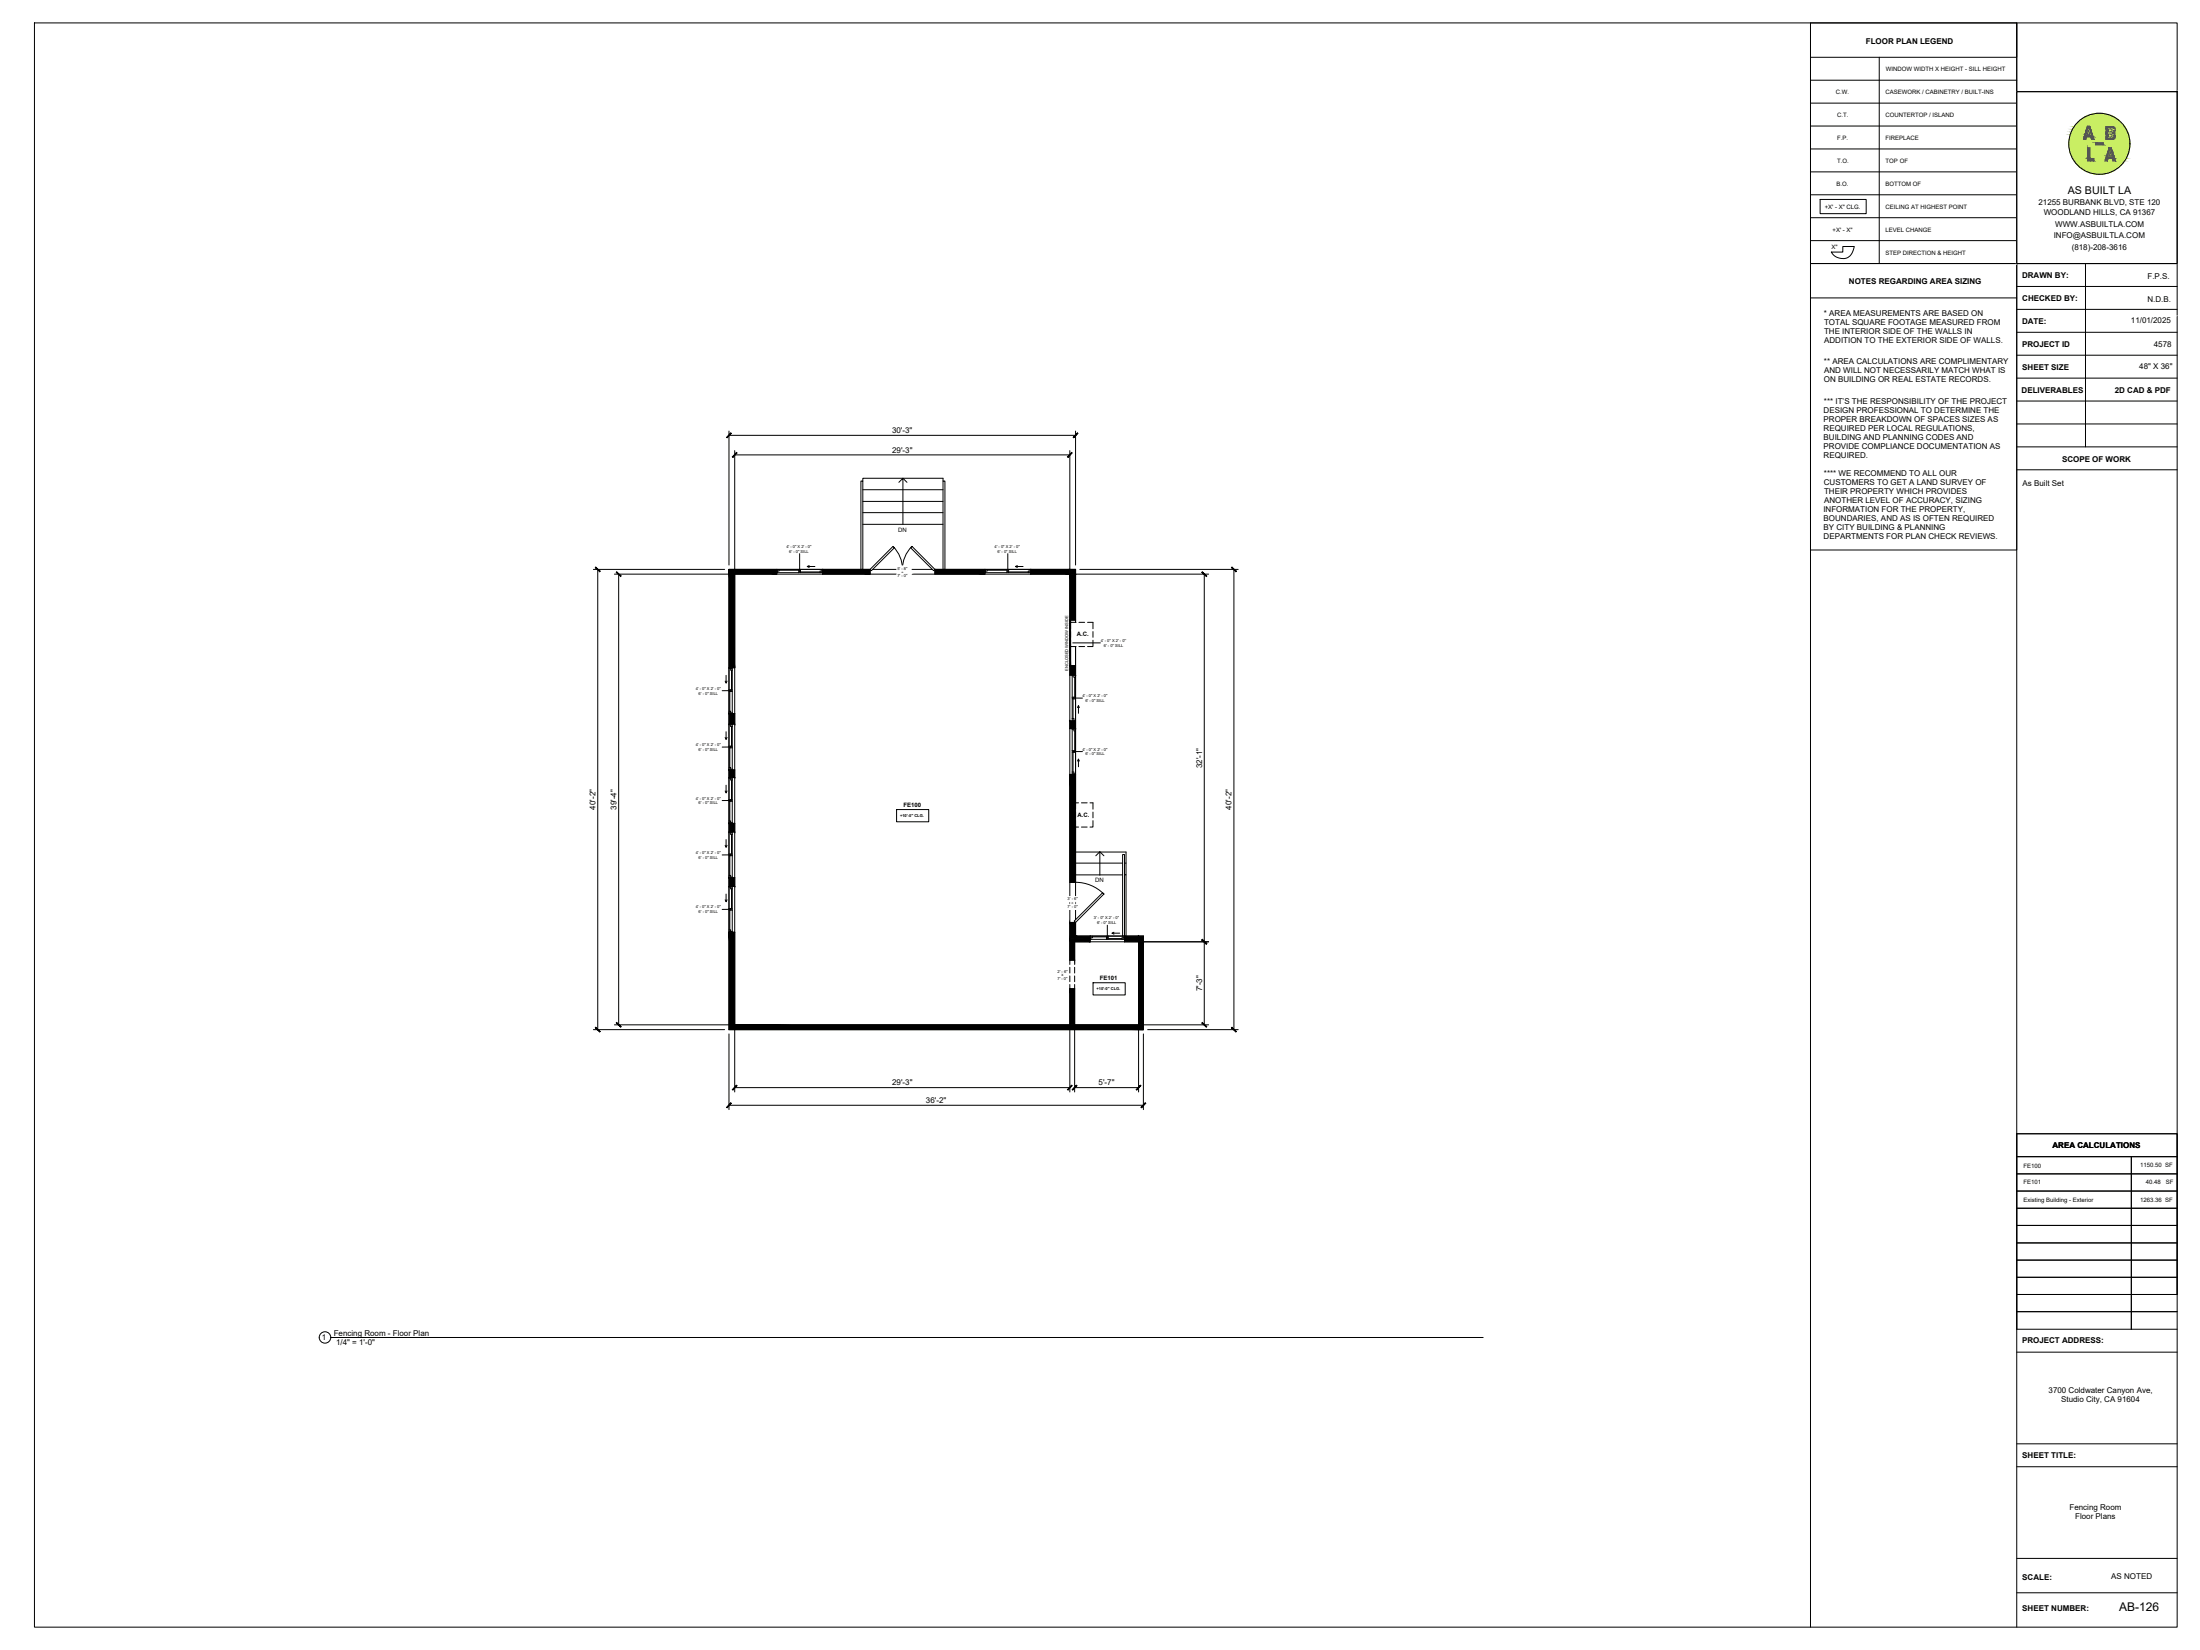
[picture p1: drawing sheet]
<svg xmlns="http://www.w3.org/2000/svg" width="1219mm" height="914mm" viewBox="0 0 1219 914" stroke-linecap="round" stroke-linejoin="round" font-family="sans-serif">
<!-- layer: A-HATCH -->
<g fill="#000" stroke="#000" stroke-width=".55">
<path d="M404 316l3 54v-54zM404 316l3 54h-3z"/>
<path d="M407 316l23 2v-2zM407 316l23 2h-23z"/>
<path d="M456 316l26 2v-2zM456 316l26 2h-26z"/>
<path d="M518 316l28 2v-2zM518 316l28 2h-28z"/>
<path d="M571 316l22 2v-2zM571 316l22 2h-22z"/>
<path d="M593 316l3 2v-2zM593 316l3 2h-3z"/>
<path d="M593 318l3 26v-26zM593 318l3 26h-3z"/>
<path d="M593 344v25v-25zM593 344v25z"/>
<path d="M593 369l3 5v-5zM593 369l3 5h-3z"/>
<path d="M404 395l3 6v-6zM404 395l3 6h-3z"/>
<path d="M593 400l3 4v-4zM593 400l3 4h-3z"/>
<path d="M404 427l3 4v-4zM404 427l3 4h-3z"/>
<path d="M593 429l3 60v-60zM593 429l3 60h-3z"/>
<path d="M404 456l3 5v-5zM404 456l3 5h-3z"/>
<path d="M404 486l3 5v-5zM404 486l3 5h-3z"/>
<path d="M404 517l3 54v-54zM404 517l3 54h-3z"/>
<path d="M593 511l3 9v-9zM593 511l3 9h-3z"/>
<path d="M596 519l8 1v-1zM596 519l8 1h-8z"/>
<path d="M623 519l8 3v-3zM623 519l8 3h-8z"/>
<path d="M631 519l3 3v-3zM631 519l3 3h-3z"/>
<path d="M593 520l3 12v-12zM593 520l3 12h-3z"/>
<path d="M596 520l8 2v-2zM596 520l8 2h-8z"/>
<path d="M631 522l3 46v-46zM631 522l3 46h-3z"/>
<path d="M593 548l3 20v-20zM593 548l3 20h-3z"/>
<path d="M407 568l227 3v-3zM407 568l227 3h-227z"/>
</g>
<!-- layer: A-WALL -->
<g fill="none" stroke="#000" stroke-width=".59">
<path d="M430 316h-26v54M430 318h-23v52M456 316h21M478 316h4v2h-26M523 316h-5v2h28M524 316h22M571 318h22v26M571 316h25v28h-3M593 369v5M593 369h3v5M404 395v6M407 395v6"/>
<path d="M593 400v4M596 400v4M404 427v4M407 427v4M593 429v60h3v-31M596 429v16M404 456v5M407 456v5M404 486v5M407 486v5M404 517v54h230v-52h-11M407 517v51h186v-20"/>
<path d="M604 519h-8v-8h-3v21M604 522h-8v10M623 522h8v46h-35v-20"/>
</g>
<path d="M482 318h36M484 316h33M596 344v1M596 358v11M596 489v21" fill="none" stroke="#000" stroke-width=".55"/>
<!-- layer: A-FLOR -->
<path d="M478 267v-2h45v2M478 271h45M478 278h45M478 284h45M478 291h45M596 472h28v13h-1M596 478h26M623 478h1M593 489v22M596 485h26M624 485v34" fill="none" stroke="#000" stroke-width=".55"/>
<!-- layer: A-DETAIL-1 -->
<path d="M593 532v3M593 536v3M596 532v3M596 536v3M593 541v3M593 546v2M596 541v3M596 546v2" fill="none" stroke="#000" stroke-width=".55"/>
<!-- layer: A-DETAIL-3 -->
<g fill="none" stroke="#000" stroke-width=".55">
<path d="M1003 13h115v133h-115zM1003 13v889M1118 13v19h-115M1041 32v114M1003 44h115M1003 57h115M1003 70h115M1003 83h115M1003 95h115M1003 108h115M1003 121h115M1003 133h115"/>
<path d="M1003 146h115v159h-115zM1003 165h115M498 267l2-2v26M500 265l3 2M594 356h16M607 474l3-2v13M610 472l2 2M593 532h3M593 548h3M1207 717v-89h-89v109"/>
</g>
<!-- layer: A-GLAZ -->
<g fill="none" stroke="#000" stroke-width=".55">
<path d="M430 317h13M431 316h1h-2v2M431 316v1M432 316h11M443 316h1M444 316v1h-1M444 316h-1v1M444 317h12M444 316h12v2M444 317h10M455 316h-1v1M455 316v1"/>
<path d="M546 317h12M546 316h1h-1v2M546 316v1M547 316h11M558 316h1M559 316v1h-1M559 316h-1v1M559 316h12v2M559 317h12M559 317h11M571 316h-1v1M571 316v1"/>
<path d="M404 370h2M405 370v1h1M405 371v11M406 370v12M407 370h-3v12M593 374h3v1h-1M594 374v12M594 375h2M596 375v11M404 382h2v1M404 382v1h2M404 383v11"/>
<path d="M404 395h2M405 395v-1h-1v1h3M405 382v1M406 383v12M594 386v1h2M594 386h2v1M594 387v13M594 398h1v1M594 399h2M595 387v11M595 386v1M596 387v13h-3"/>
<path d="M404 414h2M404 414v11M404 402h2M405 402v1h1M405 414h.1M405 403v11M406 401v13M406 414v13M407 401h-3v13M593 404h3v1h-1v-1M594 416v1h2M594 416h2v1"/>
<path d="M594 404v12M594 417v12M594 404h2M595 417v11M595 416v1M596 405v11M596 417v12h-3M404 426h2M404 431h2M405 426v-1h-1v2h3M405 431v1h1M405 432v11"/>
<path d="M406 431v12M407 431h-3v12M594 428h1v1M594 429h2M404 443h2v1M404 443v1h2M404 444v11M404 456h2M405 456v-1h-1v1h3M405 443v1M406 444v12M404 473h2v1"/>
<path d="M404 473v1h2M404 474v11M404 461h2M405 461v1h1M405 473v1M405 462v11M406 461v12M406 474v12M407 461h-3v12M404 486h2M404 492h2M405 486v-1h-1v1h3"/>
<path d="M405 492v1h1M405 493v10M406 491v12M407 491h-3v12M404 503h2v1M404 503v1h2M404 504v11M404 516h2M405 516v-1h-1v2h3M405 503v1M406 504v13M605 520v-1h-1v3"/>
<path d="M605 519v2M605 519h8M613 520h1M614 519v2h-1M614 519h-1v2M614 519h8M623 520h-1v1M623 519v2M623 519v3M604 521h9M614 521h9M614 520h8"/>
</g>
<!-- layer: A-WINDOWS -->
<g fill="none" stroke="#000" stroke-width=".55">
<path d="M430 318h26M430 316h26M447 314h5M448 313l-1 1h1M546 318h25M546 316h25M563 314h4M564 313l-1 1h1M593 344h3v1M596 358v11h-3M402 377v2l1-2M402 374v5"/>
<path d="M404 370v25M407 370v25M593 374v26M596 374v26M597 392l1-1v1M598 391v4M402 409v1l1-1M402 406v4M404 401v26M407 401v26M593 404v25M596 404v25"/>
<path d="M402 438v1l1-1M402 435v4M404 431v25M407 431v25M597 422l1-1v1M598 421v4M402 468v2l1-2M402 465v5M404 461v25M407 461v25M402 499v1l1-1M402 495v5"/>
<path d="M404 491v26M407 491v26M604 519h18M616 517h5M617 517h-1l1 1M604 522h19"/>
</g>
<!-- layer: A-DOOR -->
<path d="M495 303l1 1-13 12h-1zM495 303a18 18 0 0 1 5 13M505 304v-1l13 13h-1zM505 303a18 18 0 0 0-5 13M596 489a22 22 0 0 1 16 6M595 510l16-15h1l-16 16z" fill="none" stroke="#000" stroke-width=".55"/>
<!-- layer: A-DETL-THIN -->
<path d="M477 267h1v49h-1zM523 267h1v49h-1zM593 345v-1v25v-11M622 474h1v45h-1z" fill="none" stroke="#000" stroke-width=".55"/>
<!-- layer: A-HIDDEN -->
<g fill="none" stroke="#000" stroke-width=".55">
<path d="M593 355v3h3M593 350v3M596 345h-3v3M598 345h3M598 358h3M603 345h3v3M606 355v3h-3M606 350v3M596 455v3h2M596 450v3M598 445h-2v3M599 445h3"/>
<path d="M599 458h3M604 445h2v3M606 455v3h-2M606 450v3"/>
</g>
<!-- layer: A-ANNO-DIMS -->
<g fill="none" stroke="#000" stroke-width=".55">
<path d="M404 239v74M596 239v74M404 241h192M407 250v66M407 252h186M593 250v66M329 316h73M331 316v255M340 318h65M343 318v250M595 318h75M598 316h88"/>
<path d="M667 318v250M684 316v255M633 522h37M329 571h73M340 568h65M404 573v42M407 570v35M593 570v35M596 570v35M631 570v35M633 568h37M634 573v42"/>
<path d="M636 571h50M404 613h230M407 603h186M596 603h35"/>
</g>
<!-- layer: 0 -->
<g fill="#000" stroke="#000" stroke-width=".55">
<path d="M405 240l-2 3zM405 240l-2 3z"/>
<path d="M408 251l-2 2zM408 251l-2 2z"/>
<path d="M592 253l2-2zM594 251l-2 2z"/>
<path d="M595 242l2-2zM597 240l-2 3z"/>
<path d="M330 314l3 3zM330 314l3 3z"/>
<path d="M342 317l2 2zM342 317l2 2z"/>
<path d="M666 317l3 2zM666 317l3 2z"/>
<path d="M682 314l3 3zM682 314l3 3z"/>
<path d="M666 521l3 2zM666 521l3 2z"/>
<path d="M666 521l3 2zM666 521l3 2z"/>
<path d="M330 569l3 3zM330 570l3 2z"/>
<path d="M342 567l2 2zM342 567l2 2z"/>
<path d="M666 567l3 2zM666 567l3 2z"/>
<path d="M683 569l2 3zM682 570l3 2z"/>
<path d="M405 611l-2 3zM405 611l-2 3z"/>
<path d="M408 601l-2 3zM408 601l-2 3z"/>
<path d="M592 604l2-3zM594 601l-2 3z"/>
<path d="M597 601l-3 3zM594 604l3-3z"/>
<path d="M630 604l2-3zM632 601l-2 3z"/>
<path d="M632 614l3-3zM635 611l-2 3z"/>
</g>
<!-- layer: A-ANNO -->
<g fill="none" stroke="#000" stroke-width=".55">
<path d="M1009 111h25v7h-25zM443 307v10M559 307v10M406 383h-6M594 387h6M406 414h-6M594 416l6 1M406 444h-6M497 449h18v6h-18zM406 474h-6M406 504h-6M614 513v7"/>
<path d="M606 545h18v6h-18z"/>
<circle cx="180" cy="741" r="3"/>
</g>
<g fill="#fff" stroke="#fff" stroke-width=".55">
<path d="M593 499v3l3-3zM596 499v3h-3z"/>
<path d="M591 497v3l8-3zM591 500l8-3v3z"/>
<path d="M591 501v3l8-3zM591 504l8-3v3z"/>
<path d="M499 316v2l2-2zM501 316v2h-2z"/>
<path d="M497 314v3l8-3zM497 317l8-3v3z"/>
<path d="M497 318v3l8-3zM497 321l8-3v3z"/>
</g>
<!-- layer: A-DETAIL-2 -->
<path d="M1015 140h6v-3h7a7 7 0 0 1-6 6 7 7 0 0 1-7-3zM1118 641h89M1118 651h89M1181 641v96M1118 660h89M1118 670h89M1118 679h89M1118 689h89M1118 698h89M1118 708h89M1118 717h89M1118 727h89" fill="none" stroke="#000" stroke-width=".55"/>
<!-- layer: A-COLS -->
<path d="M183 741h639" fill="none" stroke="#000" stroke-width=".55"/>
<!-- layer: A-TB -->
<g fill="#fff" stroke="#fff" stroke-width=".55">
<path d="M1120 150v6l33-6zM1120 156l33-6v6z"/>
<path d="M1120 163v6l39-6zM1120 169l39-6v6z"/>
<path d="M1120 176v5l18-5zM1120 181l18-5v5z"/>
<path d="M1120 804v6l38-6zM1120 810l38-6v6z"/>
<path d="M1120 871v6l21-6zM1120 877l21-6v6z"/>
<path d="M1120 889v6l46-6zM1120 895l46-6v6z"/>
<path d="M1120 740v6l56-6zM1120 746l56-6v6z"/>
<path d="M1142 252v6l48-6zM1142 258l48-6v6z"/>
<path d="M1169 871v6l29-6zM1169 877l29-6v6z"/>
<path d="M1120 188v6l34-6zM1120 194l34-6v6z"/>
<path d="M1120 201v6l33-6zM1120 207l33-6v6z"/>
<path d="M1185 201v6l24-6zM1185 207l24-6v6z"/>
<path d="M1181 175v6l24-6zM1181 181l24-6v6z"/>
</g>
<g fill="none" stroke="#000" stroke-width=".55">
<path d="M19 13h1188v889h-1188zM1118 13v889M1118 159h89M1118 146h89M1156 146v102M1118 171h89M1118 197h89M1118 184h89M1118 210h89M1118 235h89M1118 222h89M1118 248h89"/>
<path d="M1118 260h89M1118 737h89M1118 749h89M1118 813h89M1118 800h89M1118 864h89M1118 883h89"/>
</g>
<!-- layer: 0 -->
<path d="M1125 15h76v31h-76zM1207 51v95" fill="none" stroke="#fff" stroke-width=".55"/>
<g fill="#fff" stroke="#fff" stroke-width=".55">
<path d="M1118 51v95l89-95zM1207 51v95h-89z"/>
<path d="M1118 51v95l89-95zM1207 51v95h-89z"/>
</g>
<g fill="none" stroke="#000" stroke-width=".55">
<path d="M1118 51h89v95h-89z"/>
<circle cx="1163" cy="80" r="17"/>
</g>
<!-- layer: A-HATCH -->
<g fill="#c9ee63" stroke="#c9ee63" stroke-width=".55">
<path d="M1162 63h3z"/>
<path d="M1158 88h2z"/>
<path d="M1160 96h7z"/>
<path d="M1169 84l1 2h-1z"/>
<path d="M1162 63h5zM1160 63h7z"/>
<path d="M1160 63l8 1zM1159 64l1-1 8 1z"/>
<path d="M1159 64h11h-2zM1157 64h2h11z"/>
<path d="M1157 64l14 1-1-1zM1155 65l2-1 14 1z"/>
<path d="M1155 65l18 1-2-1zM1154 66l1-1 18 1z"/>
<path d="M1154 66l20 1-1-1zM1153 67l1-1 20 1z"/>
<path d="M1153 67l22 1-1-1zM1151 68l2-1 22 1z"/>
<path d="M1151 68l26 1-2-1zM1151 68l26 1h-27z"/>
<path d="M1150 69l27 1v-1zM1150 69l27 1h-27z"/>
<path d="M1158 70h19zM1158 70h19z"/>
<path d="M1170 70h7zM1170 70h7z"/>
<path d="M1171 70h7zM1171 70h7z"/>
<path d="M1171 70h7zM1171 70h7z"/>
<path d="M1150 70h7zM1150 70h7z"/>
<path d="M1171 70h7zM1171 70h7z"/>
<path d="M1171 70l7 1zM1171 70l7 1z"/>
<path d="M1171 71h7zM1171 71h7z"/>
<path d="M1172 71h6zM1172 71h6z"/>
<path d="M1172 71h6zM1172 71h6z"/>
<path d="M1172 71l6 1zM1172 71l6 1z"/>
<path d="M1149 70l7 2 1-2zM1149 70l7 2h-7z"/>
<path d="M1172 72h6zM1172 72h6z"/>
<path d="M1172 72h7zM1172 72h7z"/>
<path d="M1172 72h7zM1172 72h7z"/>
<path d="M1172 72l7 1zM1172 72l7 1z"/>
<path d="M1172 73h7zM1172 73h7z"/>
<path d="M1172 73h7zM1172 73h7z"/>
<path d="M1149 72l7 1v-1zM1149 72l7 1h-8z"/>
<path d="M1171 73h8zM1171 73h8z"/>
<path d="M1171 73h8zM1171 73h8z"/>
<path d="M1171 73l8 1zM1171 74h8z"/>
<path d="M1171 74h8zM1171 74h8z"/>
<path d="M1171 74h8zM1170 74h9z"/>
<path d="M1170 74h9zM1170 74h9z"/>
<path d="M1171 74h8zM1171 74h8z"/>
<path d="M1171 74h8zM1171 74h8z"/>
<path d="M1171 74h8zM1171 74h8z"/>
<path d="M1171 74h9zM1171 74h9z"/>
<path d="M1172 74l8 1zM1172 74l8 1z"/>
<path d="M1172 75h8zM1172 75h8z"/>
<path d="M1148 73l7 2 1-2zM1148 73l7 2h-8z"/>
<path d="M1172 75h8zM1172 75h8z"/>
<path d="M1172 75h8zM1172 75h8z"/>
<path d="M1172 75l8 1zM1172 75l8 1z"/>
<path d="M1172 76h8zM1172 76h8z"/>
<path d="M1172 76h8zM1172 76h8z"/>
<path d="M1172 76h8zM1172 76h8z"/>
<path d="M1147 75l8 1v-1zM1147 75l8 1h-8z"/>
<path d="M1172 76l8 1zM1172 76l8 1z"/>
<path d="M1172 77h8zM1171 77h9z"/>
<path d="M1171 77h9zM1171 77h9z"/>
<path d="M1158 70l9 7v-7zM1158 70l9 7h-7z"/>
<path d="M1156 76l3 1v-1zM1156 76l3 1h-3z"/>
<path d="M1147 76l8 1v-1zM1147 76l8 1h-8z"/>
<path d="M1171 77h9zM1171 77h9z"/>
<path d="M1171 77h9zM1171 77h9z"/>
<path d="M1171 77h9zM1170 77h10z"/>
<path d="M1147 77h20zM1147 77h20z"/>
<path d="M1147 77l33 1v-1zM1147 77l33 1h-33z"/>
<path d="M1147 78l33 1v-1zM1147 78l33 1h-33z"/>
<path d="M1166 79l14 1v-1zM1166 79l14 1h-14z"/>
<path d="M1147 79l14 1v-1zM1147 79l14 1h-14z"/>
<path d="M1166 80h14zM1166 80h14h-14z"/>
<path d="M1147 80h14zM1147 80h14h-14z"/>
<path d="M1147 80l33 1v-1zM1147 80l33 1h-33z"/>
<path d="M1147 81l33 1v-1zM1147 81l33 1h-33z"/>
<path d="M1170 82l10 1v-1zM1170 82l10 1h-10z"/>
<path d="M1147 82l10 1v-1zM1147 82l10 1h-10z"/>
<path d="M1170 83l10 2v-2zM1170 83l10 2h-9z"/>
<path d="M1147 83l10 2v-2zM1147 83l10 2h-10z"/>
<path d="M1171 85l8 1 1-1zM1171 85l8 1h-8z"/>
<path d="M1147 85l10 1v-1zM1147 85l10 1h-9z"/>
<path d="M1171 86l7 2 1-2zM1171 86l7 2h-6z"/>
<path d="M1148 86l9 2v-2zM1148 86l9 2h-8z"/>
<path d="M1158 82l9 6 2-6zM1158 82l9 6h-9z"/>
<path d="M1172 88l6 1v-1zM1172 88l6 1h-6z"/>
<path d="M1149 88l8 1v-1zM1149 88l8 1h-8z"/>
<path d="M1172 89h6zM1172 89h6z"/>
<path d="M1168 88l3 1v-1zM1168 88l3 1h-3z"/>
<path d="M1160 88l7 1v-1zM1160 88l7 1h-7z"/>
<path d="M1149 89h8zM1149 89h8z"/>
<path d="M1149 89l28 1 1-1zM1149 89l28 1h-27z"/>
<path d="M1150 90l25 2 2-2zM1150 90l25 2h-24z"/>
<path d="M1151 92l23 1 1-1zM1151 92l23 1h-21z"/>
<path d="M1153 93l20 1 1-1zM1153 93l20 1h-19z"/>
<path d="M1154 94l17 1 2-1zM1154 94l17 1h-16z"/>
<path d="M1155 95h15h1zM1155 95h15h-13z"/>
<path d="M1157 95l11 1 2-1zM1157 95l11 1h-9z"/>
<path d="M1159 96h8h1zM1159 96h8z"/>
<path d="M1160 96l5 1zM1162 97h3z"/>
<path d="M1168 71h2zM1168 71h2z"/>
<path d="M1168 71l2 1zM1168 71l2 1z"/>
<path d="M1168 72h2zM1168 72h2z"/>
<path d="M1168 72h2zM1168 72h2z"/>
<path d="M1168 72h2zM1168 72h2z"/>
<path d="M1168 72h2zM1168 72h2z"/>
<path d="M1168 72h2zM1168 72h2z"/>
<path d="M1168 72h3zM1168 72h3z"/>
<path d="M1168 72h3zM1168 72h3z"/>
<path d="M1168 72h3zM1168 72h2z"/>
<path d="M1168 72h2zM1168 72l2 1z"/>
<path d="M1168 73h2zM1168 73h2z"/>
<path d="M1168 73h2zM1168 73h2z"/>
<path d="M1168 73h2zM1168 73h2z"/>
<path d="M1168 73h2zM1168 73h2z"/>
<path d="M1168 73h2zM1168 73h2z"/>
<path d="M1168 73h2zM1168 73h2z"/>
<path d="M1168 74h2zM1168 74h2z"/>
<path d="M1168 74h2zM1168 74h2z"/>
<path d="M1168 74h2zM1168 74h2z"/>
<path d="M1157 72l1 2zM1157 72l1 2h-1z"/>
<path d="M1168 74l2 1zM1168 74l2 1z"/>
<path d="M1168 75h2zM1168 75h2z"/>
<path d="M1168 75h2zM1168 75h2z"/>
<path d="M1168 75h2zM1168 75h2z"/>
<path d="M1168 75h3zM1168 75h3z"/>
<path d="M1168 75h3zM1168 75h3z"/>
<path d="M1168 75h3zM1168 75h2z"/>
<path d="M1168 75h2zM1168 75l2 1z"/>
<path d="M1168 76h2zM1168 76h2z"/>
<path d="M1168 76h2zM1168 76h2z"/>
<path d="M1168 76h2zM1168 76h2z"/>
<path d="M1168 76h2zM1168 76h2z"/>
<path d="M1168 76h2zM1168 76h2z"/>
<path d="M1168 76h2zM1168 76h2z"/>
</g>
<g fill="#545454" stroke="#545454" stroke-width=".55">
<path d="M1170 73h2z"/>
<path d="M1170 76h2z"/>
<path d="M1158 88h2z"/>
<path d="M1167 70h4zM1167 70h4z"/>
<path d="M1167 70h4zM1167 70h4z"/>
<path d="M1167 70h4zM1167 70h4z"/>
<path d="M1167 70l4 1zM1167 70l4 1z"/>
<path d="M1167 71h5zM1167 71h5z"/>
<path d="M1167 71h5zM1167 71h5z"/>
<path d="M1167 71h5zM1167 71h5zM1167 71h5zM1167 71h5z"/>
<path d="M1170 71h2zM1170 71h2z"/>
<path d="M1170 71l2 1zM1170 71l2 1z"/>
<path d="M1170 72h2zM1170 72h2z"/>
<path d="M1170 72h2zM1170 72h2z"/>
<path d="M1170 72h2zM1170 72h2zM1170 72h2zM1170 72h2z"/>
<path d="M1170 72h2zM1170 72h2z"/>
<path d="M1170 72h2zM1170 72h2z"/>
<path d="M1170 72h2zM1170 72h2z"/>
<path d="M1170 72h2zM1170 72h2z"/>
<path d="M1157 70l2 2-1-2zM1157 70l2 2h-3z"/>
<path d="M1171 72h1zM1171 72h1z"/>
<path d="M1157 72h2zM1157 72h2z"/>
<path d="M1156 72h1zM1156 72h1z"/>
<path d="M1171 72h1zM1171 72h1z"/>
<path d="M1170 72h2zM1170 72h2z"/>
<path d="M1170 72h2zM1170 72l2 1z"/>
<path d="M1170 73h2zM1170 73h2z"/>
<path d="M1170 73h2zM1170 73h2z"/>
<path d="M1170 73h2zM1170 73h2z"/>
<path d="M1170 73h2zM1170 73h2z"/>
<path d="M1170 73h2zM1170 73h2z"/>
<path d="M1170 73h2zM1170 73h2z"/>
<path d="M1170 73h2zM1170 73h2zM1170 73h2z"/>
<path d="M1167 71l1 2v-2zM1167 71l1 2h-1z"/>
<path d="M1167 73h5zM1167 73h4z"/>
<path d="M1167 73h4zM1167 73h4z"/>
<path d="M1167 73h4zM1167 73l4 1z"/>
<path d="M1167 74h4zM1167 74h4z"/>
<path d="M1167 74h4zM1167 74h3z"/>
<path d="M1167 74h4zM1167 74h4z"/>
<path d="M1167 74h4zM1167 74h4z"/>
<path d="M1167 74h4zM1167 74h4z"/>
<path d="M1167 74h4zM1167 74h4z"/>
<path d="M1167 74h5zM1167 74h5z"/>
<path d="M1170 74h2zM1170 74h2z"/>
<path d="M1170 74h2zM1170 74h2z"/>
<path d="M1170 74h2zM1170 74h2z"/>
<path d="M1170 74h2zM1170 74h2z"/>
<path d="M1158 72l2 2-1-2zM1158 72l2 2h-2z"/>
<path d="M1156 72l1 2v-2zM1156 72l1 2h-2z"/>
<path d="M1170 74l2 1zM1170 74l2 1z"/>
<path d="M1170 75h2zM1170 75h2z"/>
<path d="M1170 75h2zM1170 75h2z"/>
<path d="M1170 75h2zM1170 75h2z"/>
<path d="M1170 75h2zM1170 75h2z"/>
<path d="M1170 75h2zM1170 75h2z"/>
<path d="M1170 75h2zM1170 75h2z"/>
<path d="M1171 75h1zM1171 75h1z"/>
<path d="M1171 75h1zM1171 75h1z"/>
<path d="M1170 75h2zM1170 75h2z"/>
<path d="M1170 75l2 1zM1170 75l2 1z"/>
<path d="M1170 76h2zM1170 76h2zM1170 76h2zM1170 76h2z"/>
<path d="M1170 76h2zM1170 76h2z"/>
<path d="M1155 74l5 2v-2zM1155 74l5 2h-5z"/>
<path d="M1170 76h2zM1170 76h2z"/>
<path d="M1170 76h2zM1170 76h2z"/>
<path d="M1170 76h2zM1170 76h2zM1170 76h2z"/>
<path d="M1167 74l1 2v-2zM1167 74l1 2h-1z"/>
<path d="M1167 76h5zM1167 76h5z"/>
<path d="M1167 76h5zM1167 76h5z"/>
<path d="M1167 76h5zM1167 76l5 1z"/>
<path d="M1167 77h5zM1167 77h4z"/>
<path d="M1167 77h4zM1167 77h4z"/>
<path d="M1159 76l1 1v-1zM1159 76l1 1h-1z"/>
<path d="M1155 76l1 1v-1zM1155 76l1 1h-1z"/>
<path d="M1167 77h4zM1167 77h4z"/>
<path d="M1167 77h4zM1167 77h4z"/>
<path d="M1167 77h4zM1167 77h3z"/>
<path d="M1161 79l5 1v-1zM1161 79l5 1h-5z"/>
<path d="M1169 82l2 2-1-2zM1169 82l2 2h-3z"/>
<path d="M1169 84l2 2v-2zM1169 84l2 2h-1z"/>
<path d="M1168 84l1 2v-2zM1168 84l1 2h-2z"/>
<path d="M1157 82l1 6v-6zM1157 82l1 6h-1z"/>
<path d="M1167 86l5 2-1-2zM1167 86l5 2h-5z"/>
<path d="M1157 88h1zM1157 88h1z"/>
<path d="M1171 88l1 1v-1zM1171 88l1 1h-1z"/>
<path d="M1167 88l1 1v-1zM1167 88l1 1h-1z"/>
<path d="M1157 88l3 1v-1zM1157 88l3 1h-3z"/>
</g>
<path d="M1157 70h1l2 7h-1v-1h-3v1h-1zM1157 72l1 2h-1zM1161 79h5v1h-5zM1167 70h3a1.8 1.8 0 0 1 2 2 1.8 1.8 0 0 1-2 2 1.8 1.8 0 0 1 2 1 1.8 1.8 0 0 1-2 2h-3zM1168 71h2a.8 .8 0 0 1 0 1 .8 .8 0 0 1 0 1h-2zM1168 74h2a.8 .8 0 0 1 0 1 .8 .8 0 0 1 0 1h-2zM1157 82h1v6h2v1h-3zM1169 82h1l2 7h-1v-1h-3v1h-1zM1169 84l1 2h-1z" fill="none" stroke="#545454" stroke-width=".55"/>
<text font-size="6.7" x="1174" y="893">AB-126</text>
<text font-size="5.9" x="1146" y="108">AS BUILT LA</text>
<g font-size="4.4">
<text x="1034" y="25">FLOOR PLAN LEGEND</text>
<text x="1130" y="114">21255 BURBANK BLVD, STE 120</text>
<text x="1133" y="119">WOODLAND HILLS, CA 91367</text>
<text x="1139" y="126">WWW.ASBUILTLA.COM</text>
<text x="1138" y="132">INFO@ASBUILTLA.COM</text>
<text x="1148" y="138">(818)-208-3616</text>
<text x="1121" y="154">DRAWN BY:</text>
<text x="1190" y="154">F.P.S.</text>
<text x="1025" y="158">NOTES REGARDING AREA SIZING</text>
<text x="1121" y="167">CHECKED BY:</text>
<text x="1190" y="167">N.D.B.</text>
<text x="1011" y="175">* AREA MEASUREMENTS ARE BASED ON</text>
<text x="1121" y="179">DATE:</text>
<text x="1181" y="179">11/01/2025</text>
<text x="1011" y="180">TOTAL SQUARE FOOTAGE MEASURED FROM</text>
<text x="1011" y="185">THE INTERIOR SIDE OF THE WALLS IN</text>
<text x="1011" y="190">ADDITION TO THE EXTERIOR SIDE OF WALLS.</text>
<text x="1121" y="192">PROJECT ID</text>
<text x="1194" y="193">4578</text>
<text x="1011" y="202">** AREA CALCULATIONS ARE COMPLIMENTARY</text>
<text x="1011" y="207">AND WILL NOT NECESSARILY MATCH WHAT IS</text>
<text x="1121" y="205">SHEET SIZE</text>
<text x="1186" y="205">48&quot; X 36&quot;</text>
<text x="1011" y="212">ON BUILDING OR REAL ESTATE RECORDS.</text>
<text x="1120" y="218">DELIVERABLES</text>
<text x="1172" y="218">2D CAD &amp; PDF</text>
<text x="1011" y="224">*** IT’S THE RESPONSIBILITY OF THE PROJECT</text>
<text x="1011" y="229">DESIGN PROFESSIONAL TO DETERMINE THE</text>
<text x="1011" y="234">PROPER BREAKDOWN OF SPACES SIZES AS</text>
<text x="1011" y="239">REQUIRED PER LOCAL REGULATIONS,</text>
<text x="494" y="240">30'-3&quot;</text>
<text x="1011" y="244">BUILDING AND PLANNING CODES AND</text>
<text x="494" y="251">29'-3&quot;</text>
<text x="1011" y="249">PROVIDE COMPLIANCE DOCUMENTATION AS</text>
<text x="1011" y="254">REQUIRED.</text>
<text x="1143" y="256">SCOPE OF WORK</text>
<text x="1011" y="264">**** WE RECOMMEND TO ALL OUR</text>
<text x="1011" y="269">CUSTOMERS TO GET A LAND SURVEY OF</text>
<text x="1121" y="269">As Built Set</text>
<text x="1011" y="274">THEIR PROPERTY WHICH PROVIDES</text>
<text x="1011" y="279">ANOTHER LEVEL OF ACCURACY, SIZING</text>
<text x="1010" y="284">INFORMATION FOR THE PROPERTY,</text>
<text x="1011" y="289">BOUNDARIES, AND AS IS OFTEN REQUIRED</text>
<text x="1011" y="294">BY CITY BUILDING &amp; PLANNING</text>
<text x="1011" y="298">DEPARTMENTS FOR PLAN CHECK REVIEWS.</text>
<text x="666" y="426" transform="rotate(-90 666 426)">32'-1&quot;</text>
<text x="330" y="449" transform="rotate(-90 330 449)">40'-2&quot;</text>
<text x="342" y="449" transform="rotate(-90 342 449)">39'-4&quot;</text>
<text x="683" y="449" transform="rotate(-90 683 449)">40'-2&quot;</text>
<text x="666" y="549" transform="rotate(-90 666 549)">7'-3&quot;</text>
<text x="494" y="602">29'-3&quot;</text>
<text x="609" y="602">5'-7&quot;</text>
<text x="513" y="611">36'-2&quot;</text>
<text x="1137" y="636">AREA CALCULATIONS</text>
<text x="178" y="743">1</text>
<text x="185" y="740">Fencing Room - Floor Plan</text>
<text x="186" y="745">1/4&quot; = 1'-0&quot;</text>
<text x="1121" y="744">PROJECT ADDRESS:</text>
<text x="1135" y="772">3700 Coldwater Canyon Ave,</text>
<text x="1142" y="777">Studio City, CA 91604</text>
<text x="1121" y="808">SHEET TITLE:</text>
<text x="1147" y="837">Fencing Room</text>
<text x="1150" y="842">Floor Plans</text>
<text x="1121" y="875">SCALE:</text>
<text x="1170" y="875">AS NOTED</text>
<text x="1121" y="893">SHEET NUMBER:</text>
</g>
<g font-size="3.3">
<text x="1045" y="39">WINDOW WIDTH X HEIGHT - SILL HEIGHT</text>
<text x="1017" y="52">C.W.</text>
<text x="1045" y="52">CASEWORK / CABINETRY / BUILT-INS</text>
<text x="1018" y="65">C.T.</text>
<text x="1045" y="65">COUNTERTOP / ISLAND</text>
<text x="1018" y="78">F.P.</text>
<text x="1045" y="78">FIREPLACE</text>
<text x="1018" y="90">T.O.</text>
<text x="1045" y="90">TOP OF</text>
<text x="1018" y="103">B.O.</text>
<text x="1045" y="103">BOTTOM OF</text>
<text x="1011" y="116">+X' - X&quot; CLG.</text>
<text x="1045" y="116">CEILING AT HIGHEST POINT</text>
<text x="1016" y="128">+X' - X&quot;</text>
<text x="1045" y="128">LEVEL CHANGE</text>
<text x="1015" y="138">X&quot;</text>
<text x="1045" y="141">STEP DIRECTION &amp; HEIGHT</text>
<text x="498" y="295">DN</text>
<text x="597" y="353">A.C.</text>
<text x="501" y="447">FE100</text>
<text x="597" y="453">A.C.</text>
<text x="607" y="489">DN</text>
<text x="609" y="543">FE101</text>
<text x="1121" y="647">FE100</text>
<text x="1186" y="647">1150.50 SF</text>
<text x="1121" y="656">FE101</text>
<text x="1189" y="656">40.48</text>
<text x="1200" y="656">SF</text>
<text x="1186" y="666">1263.36 SF</text>
<text x="1121" y="666">Existing Building - Exterior</text>
</g>
<g font-size="2.2">
<text x="436" y="304">4' - 0&quot; X 2' - 0&quot;</text>
<text x="551" y="304">4' - 0&quot; X 2' - 0&quot;</text>
<text x="437" y="306">6' - 0&quot; SILL</text>
<text x="553" y="306">6' - 0&quot; SILL</text>
<text x="497" y="316">5' - 8&quot;</text>
<text x="500" y="317">x</text>
<text x="497" y="320">7' - 0&quot;</text>
<text x="610" y="356">4' - 0'' X 2' - 0''</text>
<text x="612" y="358">6' - 0'' SILL</text>
<text x="592" y="372" transform="rotate(-90 592 372)">ENCLOSED WINDOW INSIDE</text>
<text x="386" y="382">4' - 0&quot; X 2' - 0&quot;</text>
<text x="387" y="385">6' - 0&quot; SILL</text>
<text x="600" y="386">4' - 0&quot; X 2' - 0&quot;</text>
<text x="601" y="389">6' - 0&quot; SILL</text>
<text x="386" y="413">4' - 0&quot; X 2' - 0&quot;</text>
<text x="387" y="416">6' - 0&quot; SILL</text>
<text x="600" y="416">4' - 0&quot; X 2' - 0&quot;</text>
<text x="601" y="419">6' - 0&quot; SILL</text>
<text x="386" y="443">4' - 0&quot; X 2' - 0&quot;</text>
<text x="387" y="446">6' - 0&quot; SILL</text>
<text x="499" y="453">+10'-0&quot; CLG.</text>
<text x="386" y="473">4' - 0&quot; X 2' - 0&quot;</text>
<text x="387" y="476">6' - 0&quot; SILL</text>
<text x="386" y="503">4' - 0&quot; X 2' - 0&quot;</text>
<text x="592" y="499">3' - 6&quot;</text>
<text x="592" y="503">7' - 0&quot;</text>
<text x="594" y="501">x</text>
<text x="387" y="506">6' - 0&quot; SILL</text>
<text x="606" y="510">3' - 0&quot; X 2' - 0&quot;</text>
<text x="608" y="512">6' - 0&quot; SILL</text>
<text x="586" y="539">2' - 6''</text>
<text x="586" y="543">7' - 0''</text>
<text x="588" y="541">x</text>
<text x="608" y="549">+10'-0&quot; CLG.</text>
</g>
</svg>
